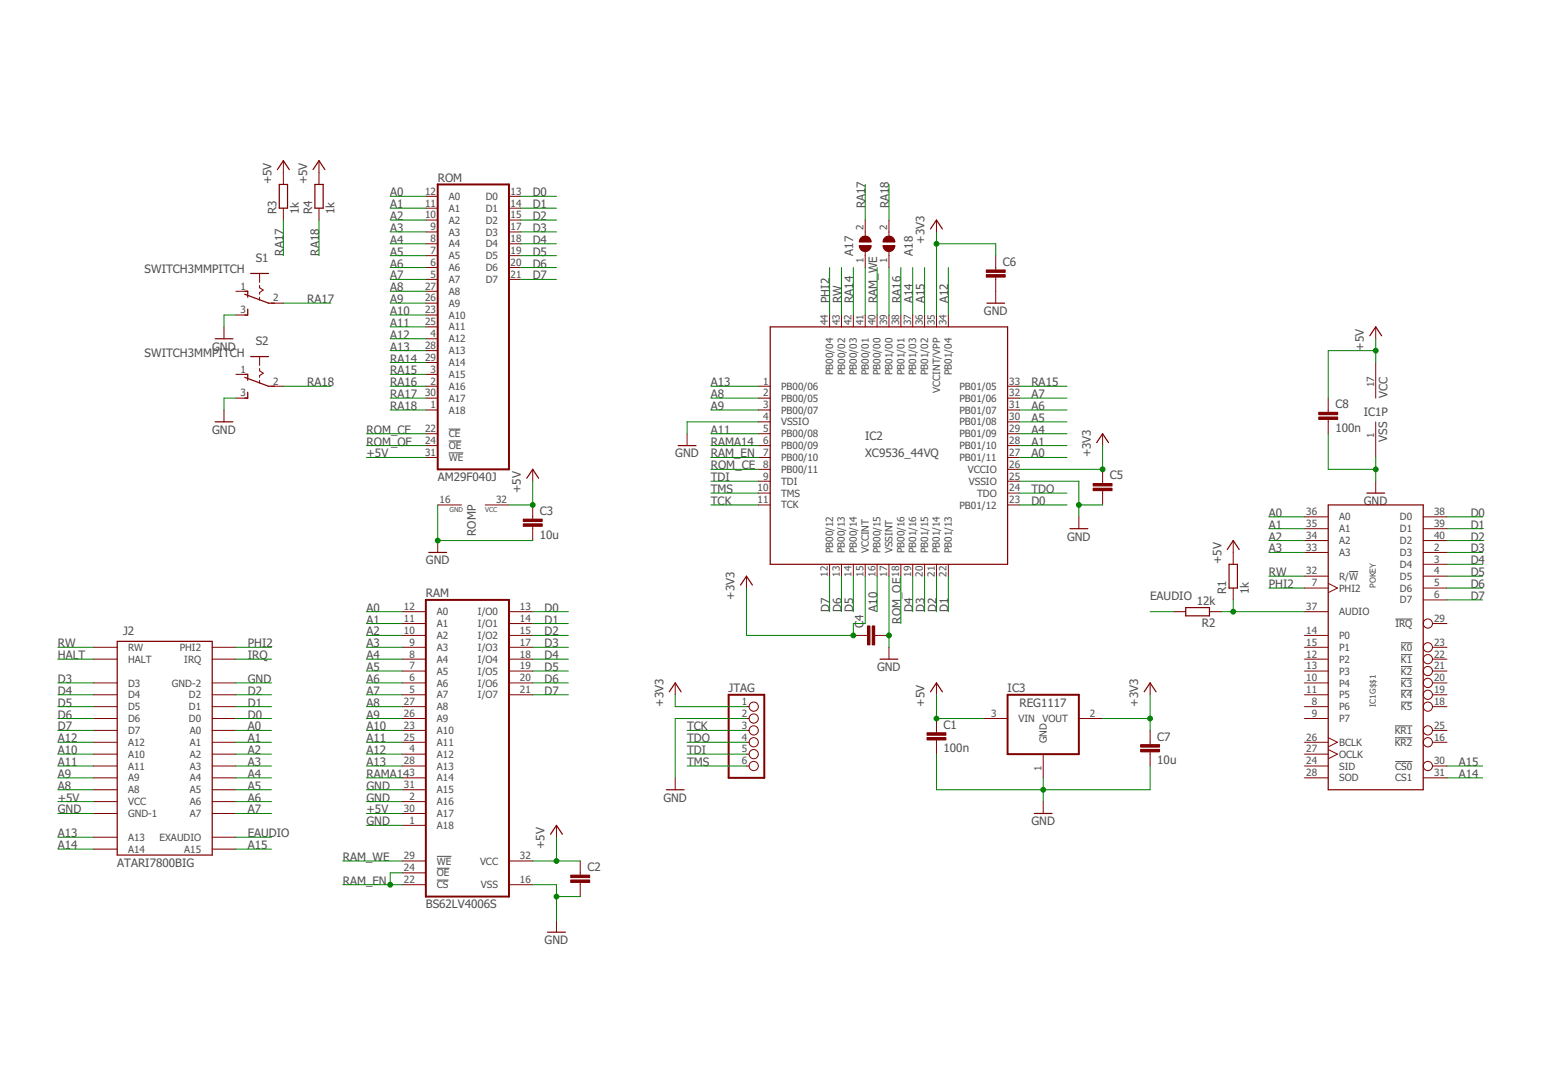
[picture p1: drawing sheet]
<svg xmlns="http://www.w3.org/2000/svg" width="297mm" height="210mm" viewBox="0 0 297 210" stroke-linecap="round" stroke-linejoin="round" font-family="sans-serif">
<g fill="none" stroke="#505050" stroke-width=".19">
<path d="M86.4 87.2h2.8M86.4 82.6h2.2M86.4 84.9h2.4M259.7 110.1h1.8M268.6 119.2h3.3M268.5 139.8h3.4M269.7 123.8h2.2M269.7 126.1h2.2M269.7 128.4h2.2M269.7 130.6h2.2M269.7 132.9h2.2M269.7 135.2h2.2"/>
<path d="M268.5 142.1h3.4M268.6 146.6h3.3M84.1 164.9h2.8M84.1 167.2h2.4M84.1 169.5h2.2"/>
</g>
<g fill="none" stroke="#800000" stroke-width=".23">
<path d="M53.4 32.7l1.1-1.8 1.2 1.8M53.8 35.5h1.6v4.6h-1.6zM60.3 32.7l1.1-1.8 1.1 1.8M60.6 35.5h1.6v4.6h-1.6zM47.1 56.7l4.6 1.7h1.1M47.1 56.1h.6v1.1M47.7 59.5v1.2h-.6M48.3 52.7h3.4M179.1 44.1l1.2-1.7 1.1 1.7M190 58.4h3.4M41.4 65.2h3.4M47.1 72.1h.6v1.1"/>
<path d="M47.1 72.7l4.6 1.7h1.1M47.7 75.5v1.2h-.6M48.3 68.7h3.4M148.3 62.9h45.7v45.8h-45.7zM263.7 64.7l1.1-1.8 1.2 1.8M41.4 81.2h3.4M101.4 92.1l1.2-1.7 1.1 1.7M130.6 85.8h3.4M211.1 85.2l1.2-1.7 1.1 1.7M255.7 97.2h18.3v54.9h-18.3zM263.1 95h3.5M82.5 106.4h3.5"/>
<path d="M142.6 112.7l1.1-1.7 1.1 1.7M206 101.8h3.4M228.3 117h4.5v1.6h-4.5zM236.3 105.8l1.1-1.7 1.1 1.7M236.6 108.7h1.6v4.5h-1.6zM22.6 123.5h18.3v41.2h-18.3zM128.8 133.2l1.2-1.7 1.1 1.7M169.4 126.9h3.4M179.1 133.2l1.2-1.7 1.1 1.7M220.3 133.2l1.1-1.7 1.1 1.7M128.3 152.1h3.4M199.1 156.7h3.4"/>
<path d="M105.4 179.5h3.4M106 160.7l1.1-1.8 1.2 1.8"/>
</g>
<g fill="none" stroke="#800000" stroke-width=".19">
<path d="M54.5 30.9v4.6M61.4 30.9v4.6M82 37.8h2.3M98 37.8h2.3M45.4 56.1h2.3M50 52.7v1.7M50 54.9v.5l.7 .5-.7 .4v.4M50 57.2v.6M52.3 58.4h2.2M54.5 40.1v2.3M61.4 40.1v2.3M82 53.8h2.3"/>
<path d="M82 51.5h2.3M82 49.2h2.3M82 46.9h2.3M82 44.7h2.3M82 42.4h2.3M82 40.1h2.3M82 58.4h2.3M82 56.1h2.3M98 53.8h2.3M98 51.5h2.3M98 49.2h2.3M98 46.9h2.3"/>
<path d="M98 44.7h2.3M98 42.4h2.3M98 40.1h2.3M166.6 42.4v3.1M166.6 48.4v3.1M171.1 42.4v3.1M171.1 48.4v3.1M180.3 42.4v2.3M191.7 49.2v2.8M191.7 53.4v5M43.1 62.9v2.3M43.1 79v2.2"/>
<path d="M45.4 76.7h2.3M45.4 60.7h2.3M45.4 72.1h2.3M50 68.7v1.7M50 71v.4l.7 .5-.7 .4v.4M50 73.2v.6M52.3 74.4h2.2M82 74.4h2.3M82 76.7h2.3M82 79h2.3M82 65.2h2.3M82 60.7h2.3"/>
<path d="M82 62.9h2.3M82 67.5h2.3M82 69.8h2.3M82 72.1h2.3M146 74.4h2.3M146 76.7h2.3M146 79h2.3M159.7 60.7v2.2M162 60.7v2.2M164.3 60.7v2.2M166.6 60.7v2.2M168.8 60.7v2.2"/>
<path d="M171.1 60.7v2.2M173.4 60.7v2.2M175.7 60.7v2.2M178 60.7v2.2M180.3 60.7v2.2M182.6 60.7v2.2M194 74.4h2.3M194 76.7h2.3M194 79h2.3M255.7 76.7v2.7M264.8 62.9v2.3M264.8 69.8v6.9"/>
<path d="M82 83.5h2.3M82 85.8h2.3M82 88.1h2.3M84.3 97.2h4.5M93.4 97.2h4.6M102.6 90.4v2.3M102.6 97.2v2.8M132.3 83.5v2.3M146 81.2h2.3M146 83.5h2.3M146 85.8h2.3M146 88.1h2.3"/>
<path d="M146 90.4h2.3M146 92.7h2.3M146 95h2.3M146 97.2h2.3M194 81.2h2.3M194 83.5h2.3M194 85.8h2.3M194 88.1h2.3M194 90.4h2.3M194 92.7h2.3M194 95h2.3M194 97.2h2.3"/>
<path d="M207.7 99.5v2.3M212.3 83.5v2.3M212.3 90.4v2.7M212.3 94.5v2.7M251.1 99.5h4.6M255.7 80.8v2.7M264.8 81.2v6.9M264.8 92.7v2.3M274 99.5h4.6M77.4 117.8h4.6M84.3 104.1v2.3M98 117.8h4.6"/>
<path d="M102.6 101.3v2.8M143.7 111v2.2M159.7 108.7v2.3M162 108.7v2.3M164.3 108.7v2.3M166.6 108.7v2.3M168.8 108.7v2.3M171.1 108.7v2.3M173.4 108.7v2.3M175.7 108.7v2.3M178 108.7v2.3M180.3 108.7v2.3"/>
<path d="M182.6 108.7v2.3M226 117.8h2.3M232.8 117.8h2.3M237.4 104.1v4.6M237.4 113.2v2.3M251.1 117.8h4.6M251.1 101.8h4.6M251.1 104.1h4.6M251.1 106.4h4.6M251.1 111h4.6M251.1 113.2h4.6M255.7 112.3l1.8 .9-1.8 .9"/>
<path d="M274 101.8h4.6M274 104.1h4.6M274 106.4h4.6M274 108.7h4.6M274 111h4.6M274 113.2h4.6M274 115.5h4.6M18 136.1h4.6M18 138.4h4.6M18 124.7h4.6M18 126.9h4.6M18 131.5h4.6"/>
<path d="M18 133.8h4.6M40.9 136.1h4.5M40.9 138.4h4.5M40.9 124.7h4.5M40.9 126.9h4.5M40.9 131.5h4.5M40.9 133.8h4.5M77.4 136.1h4.6M77.4 138.4h4.6M77.4 122.4h4.6M77.4 120.1h4.6M77.4 124.7h4.6"/>
<path d="M77.4 126.9h4.6M77.4 129.2h4.6M77.4 131.5h4.6M77.4 133.8h4.6M98 122.4h4.6M98 120.1h4.6M98 124.7h4.6M98 126.9h4.6M98 129.2h4.6M98 131.5h4.6M98 133.8h4.6M130 131.5v2.3"/>
<path d="M143.7 136.1h.5M143.7 138.4h.5M164.3 122.4h2.7M168.4 122.4h2.7M171.1 124.7v2.2M180.3 131.5v2.3M180.3 138.4v2.7M189.4 138.4h4.6M207.7 138.4h4.6M221.4 131.5v2.3M251.1 136.1h4.6M251.1 138.4h4.6"/>
<path d="M251.1 122.4h4.6M251.1 124.7h4.6M251.1 126.9h4.6M251.1 129.2h4.6M251.1 131.5h4.6M251.1 133.8h4.6M275.8 136.1h2.8M275.8 120.1h2.8M275.8 124.7h2.8M275.8 126.9h2.8M275.8 129.2h2.8M275.8 131.5h2.8"/>
<path d="M275.8 133.8h2.8M18 140.7h4.6M18 142.9h4.6M18 145.2h4.6M18 147.5h4.6M18 149.8h4.6M18 152.1h4.6M18 154.4h4.6M18 156.7h4.6M40.9 140.7h4.5M40.9 142.9h4.5M40.9 145.2h4.5"/>
<path d="M40.9 147.5h4.5M40.9 149.8h4.5M40.9 152.1h4.5M40.9 154.4h4.5M40.9 156.7h4.5M77.4 140.7h4.6M77.4 142.9h4.6M77.4 145.2h4.6M77.4 147.5h4.6M77.4 149.8h4.6M77.4 152.1h4.6M77.4 154.4h4.6"/>
<path d="M77.4 156.7h4.6M77.4 158.9h4.6M107.1 158.9v2.3M130 149.8v2.3M143.7 140.7h.5M143.7 142.9h.5M143.7 145.2h.5M143.7 147.5h.5M180.3 142.5v2.7M200.8 145.2v4.6M200.8 154.4v2.3M221.4 140.7v2.7"/>
<path d="M221.4 144.8v2.7M251.1 142.9h4.6M251.1 145.2h4.6M251.1 147.5h4.6M251.1 149.8h4.6M255.7 142l1.8 .9-1.8 .9M255.7 144.3l1.8 .9-1.8 .9M274 149.8h4.6M275.8 140.7h2.8M275.8 142.9h2.8M275.8 147.5h2.8M18 161.2h4.6"/>
<path d="M18 163.5h4.6M40.9 161.2h4.5M40.9 163.5h4.5M77.4 165.8h4.6M77.4 168.1h4.6M77.4 170.4h4.6M98 165.8h4.6M98 170.4h4.6M107.1 177.2v2.3M111.7 165.8v2.8M111.7 169.9v2.8"/>
<circle cx="145.1" cy="138.4" r=".89"/>
<circle cx="145.1" cy="136.1" r=".89"/>
<circle cx="274.9" cy="124.7" r=".89"/>
<circle cx="274.9" cy="136.1" r=".89"/>
<circle cx="274.9" cy="129.2" r=".89"/>
<circle cx="274.9" cy="131.5" r=".89"/>
<circle cx="274.9" cy="126.9" r=".89"/>
<circle cx="274.9" cy="133.8" r=".89"/>
<circle cx="274.9" cy="120.1" r=".89"/>
<circle cx="145.1" cy="145.2" r=".89"/>
<circle cx="145.1" cy="147.5" r=".89"/>
<circle cx="145.1" cy="140.7" r=".89"/>
<circle cx="145.1" cy="142.9" r=".89"/>
<circle cx="274.9" cy="147.5" r=".89"/>
<circle cx="274.9" cy="140.7" r=".89"/>
<circle cx="274.9" cy="142.9" r=".89"/>
</g>
<path d="M84.3 35.5h13.7v54.9h-13.7zM82 115.5h16v57.2h-16zM140.3 133.8h6.8v16h-6.8zM194 133.8h13.7v11.4h-13.7z" fill="none" stroke="#800000" stroke-width=".38"/>
<g fill="#800000" stroke="#800000" stroke-width=".19">
<path d="M178.5 142h3.6v.5h-3.6z"/>
<path d="M178.5 141.1h3.6v.5h-3.6z"/>
<path d="M109.9 169.5h3.6v.4h-3.6z"/>
<path d="M109.9 168.5h3.6v.5h-3.6z"/>
<path d="M100.7 100.9h3.7v.4h-3.7z"/>
<path d="M100.7 100h3.7v.4h-3.7z"/>
<path d="M167.9 120.5h.5v3.7h-.5z"/>
<path d="M167 120.5h.5v3.7h-.5z"/>
<path d="M210.4 94h3.7v.5h-3.7z"/>
<path d="M210.4 93.1h3.7v.5h-3.7z"/>
<path d="M189.9 52.9h3.6v.5h-3.6z"/>
<path d="M189.9 52h3.6v.5h-3.6z"/>
<path d="M253.9 80.3h3.6v.5h-3.6z"/>
<path d="M253.9 79.4h3.6v.5h-3.6z"/>
<path d="M219.6 144.3h3.6v.5h-3.6z"/>
<path d="M219.6 143.4h3.6v.5h-3.6z"/>
</g>
<g fill="#800000" stroke="#800000" stroke-width=".19">
<path d="M165.8 45.7a1.15 1.15 0 0 1 1.2-.1 1.15 1.15 0 0 1 .7 1h-2.3l.1-.4z" fill-rule="evenodd"/>
<path d="M165.4 47.3h2.3a1.14 1.14 0 0 1-1.1 1.2 1.14 1.14 0 0 1-1.2-1.2z" fill-rule="evenodd"/>
<path d="M170.4 45.7a1.15 1.15 0 0 1 1.2-.1 1.15 1.15 0 0 1 .7 1h-2.3l.1-.4z" fill-rule="evenodd"/>
<path d="M170 47.3h2.3a1.14 1.14 0 0 1-1.2 1.2 1.14 1.14 0 0 1-1.1-1.2z" fill-rule="evenodd"/>
</g>
<g fill="none" stroke="#008000" stroke-width=".19">
<path d="M75.1 37.8h6.9M100.3 37.8h6.8M166.6 35.5v6.9M171.1 35.5v6.9M54.5 58.4h9.2M54.5 42.4v6.8M61.4 42.4v6.8M75.1 56.1h6.9M75.1 46.9h6.9M75.1 40.1h6.9M75.1 42.4h6.9M75.1 44.7h6.9"/>
<path d="M75.1 49.2h6.9M75.1 51.5h6.9M75.1 53.8h6.9M75.1 58.4h6.9M100.3 46.9h6.8M100.3 40.1h6.8M100.3 42.4h6.8M100.3 44.7h6.8M100.3 49.2h6.8M100.3 51.5h6.8M100.3 53.8h6.8M159.7 51.5v9.2"/>
<path d="M162 51.5v9.2M164.3 51.5v9.2M166.6 51.5v9.2M168.8 51.5v9.2M171.1 51.5v9.2M173.4 51.5v9.2M175.7 51.5v9.2M178 51.5v9.2M180.3 44.7v16M180.3 46.9h11.4v2.3M182.6 51.5v9.2M45.4 76.7h-2.3v2.3"/>
<path d="M45.4 60.7h-2.3v2.2M54.5 74.4h9.2M75.1 76.7h6.9M75.1 67.5h6.9M75.1 60.7h6.9M75.1 74.4h6.9M75.1 79h6.9M75.1 62.9h6.9M75.1 65.2h6.9M75.1 69.8h6.9M75.1 72.1h6.9M136.8 76.7h9.2"/>
<path d="M136.8 74.4h9.2M136.8 79h9.2M196.3 76.7h9.1M196.3 74.4h9.1M196.3 79h9.1M264.8 65.2v4.6M264.8 67.5h-9.1v9.2M70.5 88.1h11.5M70.5 85.8h11.5M70.5 83.5h11.5M84.3 97.2v6.9h18.3M102.6 92.7v4.5h-4.6"/>
<path d="M136.8 97.2h9.2M136.8 88.1h9.2M136.8 92.7h9.2M136.8 90.4h9.2M136.8 95h9.2M136.8 85.8h9.2M136.8 83.5h9.2M146 81.2h-13.7v2.3M196.3 97.2h9.1M196.3 88.1h9.1M196.3 92.7h11.4v6.8M196.3 81.2h9.1"/>
<path d="M196.3 95h9.1M196.3 85.8h9.1M196.3 83.5h9.1M207.7 97.2h4.6M212.3 85.8v4.6h-16M244.3 99.5h6.8M255.7 83.5v6.9h9.1M264.8 88.1v4.6M278.6 99.5h6.8M70.5 117.8h6.9M102.6 117.8h6.8M159.7 111v6.8"/>
<path d="M162 111v6.8M164.3 111v6.8M166.6 111v9.1h-2.3v2.3h-20.6v-9.2M168.8 111v6.8M171.1 111v13.7M173.4 111v9.1M175.7 111v6.8M178 111v6.8M180.3 111v6.8M182.6 111v6.8M221.4 117.8h4.6M235.1 117.8h16"/>
<path d="M237.4 115.5v2.3M244.3 111h6.8M244.3 104.1h6.8M244.3 113.2h6.8M244.3 101.8h6.8M244.3 106.4h6.8M278.6 111h6.8M278.6 104.1h6.8M278.6 113.2h6.8M278.6 101.8h6.8M278.6 106.4h6.8M278.6 108.7h6.8"/>
<path d="M278.6 115.5h6.8M11.1 136.1h6.9M11.1 126.9h6.9M11.1 124.7h6.9M11.1 138.4h6.9M11.1 131.5h6.9M11.1 133.8h6.9M45.4 136.1h6.9M45.4 126.9h6.9M45.4 124.7h6.9M45.4 138.4h6.9M45.4 131.5h6.9"/>
<path d="M45.4 133.8h6.9M70.5 136.1h6.9M70.5 126.9h6.9M70.5 124.7h6.9M70.5 138.4h6.9M70.5 131.5h6.9M70.5 120.1h6.9M70.5 122.4h6.9M70.5 129.2h6.9M70.5 133.8h6.9M102.6 126.9h6.8M102.6 124.7h6.8"/>
<path d="M102.6 131.5h6.8M102.6 120.1h6.8M102.6 122.4h6.8M102.6 129.2h6.8M102.6 133.8h6.8M130 133.8v2.3h13.7M143.7 138.4h-13.7v11.4M180.3 133.8v4.6h9.1M212.3 138.4h9.1M221.4 133.8v6.9M11.1 149.8h6.9M11.1 152.1h6.9"/>
<path d="M11.1 147.5h6.9M11.1 156.7h6.9M11.1 154.4h6.9M11.1 140.7h6.9M11.1 142.9h6.9M11.1 145.2h6.9M45.4 149.8h6.9M45.4 152.1h6.9M45.4 147.5h6.9M45.4 156.7h6.9M45.4 154.4h6.9M45.4 140.7h6.9"/>
<path d="M45.4 142.9h6.9M45.4 145.2h6.9M70.5 149.8h6.9M70.5 152.1h6.9M70.5 147.5h6.9M70.5 156.7h6.9M70.5 154.4h6.9M70.5 158.9h6.9M70.5 140.7h6.9M70.5 142.9h6.9M70.5 145.2h6.9M132.3 147.5h11.4"/>
<path d="M132.3 140.7h11.4M132.3 142.9h11.4M132.3 145.2h11.4M180.3 145.2v6.9h41.1v-4.6M200.8 149.8v4.6M278.6 149.8h6.8M278.6 147.5h6.8M11.1 163.5h6.9M11.1 161.2h6.9M45.4 163.5h6.9M45.4 161.2h6.9M66 165.8h11.4"/>
<path d="M66 170.4h11.4M77.4 168.1h-2.3v2.3M102.6 165.8h9.1M102.6 170.4h4.5v6.8M107.1 161.2v4.6M107.1 172.7h4.6"/>
</g>
<g fill="#008000" stroke="#008000" stroke-width=".19">
<circle cx="107.1" cy="165.8" r=".47"/>
<circle cx="102.6" cy="97.2" r=".47"/>
<circle cx="180.3" cy="138.4" r=".47"/>
<circle cx="264.8" cy="67.5" r=".47"/>
<circle cx="171.1" cy="122.4" r=".47"/>
<circle cx="84.3" cy="104.1" r=".47"/>
<circle cx="107.1" cy="172.7" r=".47"/>
<circle cx="200.8" cy="152.1" r=".47"/>
<circle cx="207.7" cy="97.2" r=".47"/>
<circle cx="264.8" cy="90.4" r=".47"/>
<circle cx="221.4" cy="138.4" r=".47"/>
<circle cx="164.3" cy="122.4" r=".47"/>
<circle cx="212.3" cy="90.4" r=".47"/>
<circle cx="180.3" cy="46.9" r=".47"/>
<circle cx="75.1" cy="170.4" r=".47"/>
<circle cx="237.4" cy="117.8" r=".47"/>
</g>
<g font-size="2.2" fill="#505050">
<text x="52.3" y="35.5" transform="rotate(-90 52.3 35.5)">+5V</text>
<text x="59.1" y="35.5" transform="rotate(-90 59.1 35.5)">+5V</text>
<text x="84.3" y="35">ROM</text>
<text x="53.2" y="41.2" transform="rotate(-90 53.2 41.2)">R3</text>
<text x="57.5" y="41.2" transform="rotate(-90 57.5 41.2)">1k</text>
<text x="60.1" y="41.2" transform="rotate(-90 60.1 41.2)">R4</text>
<text x="64.4" y="41.2" transform="rotate(-90 64.4 41.2)">1k</text>
<text x="75.1" y="37.8">A0</text>
<text x="75.1" y="40.1">A1</text>
<text x="102.6" y="37.8">D0</text>
<text x="102.6" y="40.1">D1</text>
<text x="166.6" y="40.1" transform="rotate(-90 166.6 40.1)">RA17</text>
<text x="171.1" y="40.1" transform="rotate(-90 171.1 40.1)">RA18</text>
<text x="75.1" y="42.4">A2</text>
<text x="75.1" y="44.7">A3</text>
<text x="75.1" y="47">A4</text>
<text x="102.6" y="42.4">D2</text>
<text x="102.6" y="44.7">D3</text>
<text x="102.6" y="47">D4</text>
<text x="178" y="47" transform="rotate(-90 178 47)">+3V3</text>
<text x="27.8" y="52.7">SWITCH3MMPITCH</text>
<text x="49.2" y="50.4">S1</text>
<text x="54.6" y="49.2" transform="rotate(-90 54.6 49.2)">RA17</text>
<text x="61.4" y="49.2" transform="rotate(-90 61.4 49.2)">RA18</text>
<text x="75.1" y="49.2">A5</text>
<text x="75.1" y="51.5">A6</text>
<text x="75.1" y="53.8">A7</text>
<text x="102.6" y="49.2">D5</text>
<text x="102.6" y="51.5">D6</text>
<text x="102.6" y="53.8">D7</text>
<text x="164.3" y="49.2" transform="rotate(-90 164.3 49.2)">A17</text>
<text x="175.7" y="49.2" transform="rotate(-90 175.7 49.2)">A18</text>
<text x="193.1" y="51.2">C6</text>
<text x="59.1" y="58.4">RA17</text>
<text x="75.1" y="56.1">A8</text>
<text x="75.1" y="58.4">A9</text>
<text x="159.7" y="58.4" transform="rotate(-90 159.7 58.4)">PHI2</text>
<text x="162" y="58.4" transform="rotate(-90 162 58.4)">RW</text>
<text x="164.3" y="58.4" transform="rotate(-90 164.3 58.4)">RA14</text>
<text x="168.8" y="58.4" transform="rotate(-90 168.8 58.4)">RAM_WE</text>
<text x="173.4" y="58.4" transform="rotate(-90 173.4 58.4)">RA16</text>
<text x="175.7" y="58.4" transform="rotate(-90 175.7 58.4)">A14</text>
<text x="178" y="58.4" transform="rotate(-90 178 58.4)">A15</text>
<text x="182.6" y="58.4" transform="rotate(-90 182.6 58.4)">A12</text>
<text x="75.1" y="60.7">A10</text>
<text x="75.1" y="63">A11</text>
<text x="75.1" y="65.2">A12</text>
<text x="189.4" y="60.7">GND</text>
<text x="27.8" y="68.7">SWITCH3MMPITCH</text>
<text x="40.8" y="67.5">GND</text>
<text x="49.2" y="66.4">S2</text>
<text x="75.1" y="67.5">A13</text>
<text x="75.1" y="69.8">RA14</text>
<text x="262.6" y="67.5" transform="rotate(-90 262.6 67.5)">+5V</text>
<text x="59.1" y="74.4">RA18</text>
<text x="75.1" y="72.1">RA15</text>
<text x="75.1" y="74.4">RA16</text>
<text x="75.1" y="76.7">RA17</text>
<text x="136.8" y="76.7">A8</text>
<text x="136.8" y="74.4">A13</text>
<text x="198.6" y="76.7">A7</text>
<text x="198.6" y="74.4">RA15</text>
<text x="267.1" y="76.7" transform="rotate(-90 267.1 76.7)">VCC</text>
<text x="40.8" y="83.5">GND</text>
<text x="70.6" y="83.5">ROM_CE</text>
<text x="75.1" y="78.9">RA18</text>
<text x="136.8" y="78.9">A9</text>
<text x="136.8" y="83.5">A11</text>
<text x="198.6" y="83.5">A4</text>
<text x="198.6" y="81.2">A5</text>
<text x="198.6" y="78.9">A6</text>
<text x="257.1" y="83.2">100n</text>
<text x="257.1" y="78.6">C8</text>
<text x="262.6" y="80.1">IC1P</text>
<text x="70.6" y="88.1">+5V</text>
<text x="70.6" y="85.8">ROM_OE</text>
<text x="130" y="88.1">GND</text>
<text x="136.8" y="88.1">RAM_EN</text>
<text x="136.8" y="85.8">RAMA14</text>
<text x="166.6" y="88.1">XC9536_44VQ</text>
<text x="166.6" y="84.7">IC2</text>
<text x="198.6" y="88.1">A0</text>
<text x="198.6" y="85.8">A1</text>
<text x="210" y="88.1" transform="rotate(-90 210 88.1)">+3V3</text>
<text x="267" y="85.1" transform="rotate(-90 267 85.1)">VSS</text>
<text x="84.3" y="92.7">AM29F040J</text>
<text x="100.3" y="94.9" transform="rotate(-90 100.3 94.9)">+5V</text>
<text x="136.8" y="92.7">TDI</text>
<text x="136.8" y="94.9">TMS</text>
<text x="136.8" y="90.4">ROM_CE</text>
<text x="198.6" y="94.9">TDO</text>
<text x="213.6" y="92.3">C5</text>
<text x="103.9" y="99.2">C3</text>
<text x="136.8" y="97.2">TCK</text>
<text x="198.6" y="97.2">D0</text>
<text x="244.3" y="99.5">A0</text>
<text x="244.3" y="101.8">A1</text>
<text x="262.6" y="97.2">GND</text>
<text x="283.1" y="99.5">D0</text>
<text x="283.1" y="101.8">D1</text>
<text x="91.6" y="103.2" transform="rotate(-90 91.6 103.2)">ROMP</text>
<text x="103.9" y="103.7">10u</text>
<text x="205.4" y="104.1">GND</text>
<text x="244.3" y="104.1">A2</text>
<text x="244.3" y="106.4">A3</text>
<text x="283.1" y="104.1">D2</text>
<text x="283.1" y="106.4">D3</text>
<text x="82" y="108.7">GND</text>
<text x="235.1" y="108.7" transform="rotate(-90 235.1 108.7)">+5V</text>
<text x="244.3" y="110.9">RW</text>
<text x="244.3" y="113.2">PHI2</text>
<text x="283.1" y="108.7">D4</text>
<text x="283.1" y="110.9">D5</text>
<text x="283.1" y="113.2">D6</text>
<text x="70.6" y="117.8">A0</text>
<text x="82" y="114.9">RAM</text>
<text x="104.8" y="117.8">D0</text>
<text x="141.4" y="115.5" transform="rotate(-90 141.4 115.5)">+3V3</text>
<text x="159.7" y="117.8" transform="rotate(-90 159.7 117.8)">D7</text>
<text x="162" y="117.8" transform="rotate(-90 162 117.8)">D6</text>
<text x="164.3" y="117.8" transform="rotate(-90 164.3 117.8)">D5</text>
<text x="166.2" y="119.6" transform="rotate(-90 166.2 119.6)">4</text>
<text x="168.8" y="117.8" transform="rotate(-90 168.8 117.8)">A10</text>
<text x="175.7" y="117.8" transform="rotate(-90 175.7 117.8)">D4</text>
<text x="178" y="117.8" transform="rotate(-90 178 117.8)">D3</text>
<text x="180.3" y="117.8" transform="rotate(-90 180.3 117.8)">D2</text>
<text x="182.6" y="117.8" transform="rotate(-90 182.6 117.8)">D1</text>
<text x="221.4" y="115.5">EAUDIO</text>
<text x="230.4" y="116.4">12k</text>
<text x="236.1" y="114.4" transform="rotate(-90 236.1 114.4)">R1</text>
<text x="240.4" y="114.4" transform="rotate(-90 240.4 114.4)">1k</text>
<text x="283.1" y="115.5">D7</text>
<text x="11.1" y="124.7">RW</text>
<text x="23.7" y="122.4">J2</text>
<text x="47.7" y="124.7">PHI2</text>
<text x="70.6" y="120.1">A1</text>
<text x="70.6" y="122.4">A2</text>
<text x="70.6" y="124.7">A3</text>
<text x="104.8" y="120.1">D1</text>
<text x="104.8" y="122.4">D2</text>
<text x="104.8" y="124.7">D3</text>
<text x="166.2" y="121" transform="rotate(-90 166.2 121)">C</text>
<text x="173.4" y="120.1" transform="rotate(-90 173.4 120.1)">ROM_OE</text>
<text x="231.4" y="120.8">R2</text>
<text x="11.1" y="126.9">HALT</text>
<text x="11.1" y="131.5">D3</text>
<text x="47.7" y="131.5">GND</text>
<text x="47.7" y="126.9">IRQ</text>
<text x="70.6" y="126.9">A4</text>
<text x="70.6" y="129.2">A5</text>
<text x="70.6" y="131.5">A6</text>
<text x="104.8" y="126.9">D4</text>
<text x="104.8" y="129.2">D5</text>
<text x="104.8" y="131.5">D6</text>
<text x="168.8" y="129.2">GND</text>
<text x="11.1" y="133.8">D4</text>
<text x="11.1" y="136.1">D5</text>
<text x="47.7" y="136.1">D1</text>
<text x="47.7" y="133.8">D2</text>
<text x="70.6" y="136.1">A8</text>
<text x="70.6" y="133.8">A7</text>
<text x="104.8" y="133.8">D7</text>
<text x="127.7" y="136.1" transform="rotate(-90 127.7 136.1)">+3V3</text>
<text x="140.3" y="133.2">JTAG</text>
<text x="178" y="136.1" transform="rotate(-90 178 136.1)">+5V</text>
<text x="194" y="133.2">IC3</text>
<text x="196.3" y="136.1">REG1117</text>
<text x="219.1" y="136.1" transform="rotate(-90 219.1 136.1)">+3V3</text>
<text x="11.1" y="142.9">A12</text>
<text x="11.1" y="138.4">D6</text>
<text x="11.1" y="140.7">D7</text>
<text x="47.7" y="140.7">A0</text>
<text x="47.7" y="142.9">A1</text>
<text x="47.7" y="138.4">D0</text>
<text x="70.6" y="138.4">A9</text>
<text x="70.6" y="140.7">A10</text>
<text x="70.6" y="142.9">A11</text>
<text x="132.3" y="140.7">TCK</text>
<text x="132.3" y="142.9">TDO</text>
<text x="181.6" y="140.3">C1</text>
<text x="222.8" y="142.6">C7</text>
<text x="11.1" y="149.8">A9</text>
<text x="11.1" y="145.2">A10</text>
<text x="11.1" y="147.5">A11</text>
<text x="47.7" y="145.2">A2</text>
<text x="47.7" y="147.5">A3</text>
<text x="47.7" y="149.8">A4</text>
<text x="70.6" y="147.5">A13</text>
<text x="70.6" y="145.2">A12</text>
<text x="70.6" y="149.8">RAMA14</text>
<text x="132.3" y="145.2">TDI</text>
<text x="132.3" y="147.5">TMS</text>
<text x="181.6" y="144.9">100n</text>
<text x="222.8" y="147.2">10u</text>
<text x="280.8" y="149.8">A14</text>
<text x="280.8" y="147.5">A15</text>
<text x="11.1" y="152.1">A8</text>
<text x="11.1" y="154.4">+5V</text>
<text x="47.7" y="152.1">A5</text>
<text x="47.7" y="154.4">A6</text>
<text x="70.6" y="152.1">GND</text>
<text x="70.6" y="154.4">GND</text>
<text x="127.7" y="154.4">GND</text>
<text x="11.1" y="156.7">GND</text>
<text x="11.1" y="161.2">A13</text>
<text x="47.7" y="161.2">EAUDIO</text>
<text x="47.7" y="156.7">A7</text>
<text x="70.6" y="156.7">+5V</text>
<text x="70.6" y="158.9">GND</text>
<text x="198.6" y="158.9">GND</text>
<text x="11.1" y="163.5">A14</text>
<text x="22.6" y="166.9">ATARI7800BIG</text>
<text x="47.7" y="163.5">A15</text>
<text x="66" y="165.8">RAM_WE</text>
<text x="104.8" y="163.5" transform="rotate(-90 104.8 163.5)">+5V</text>
<text x="113.1" y="167.7">C2</text>
<text x="66" y="170.4">RAM_EN</text>
<text x="82" y="174.9">BS62LV4006S</text>
<text x="104.8" y="181.8">GND</text>
</g>
<g font-size="1.9" fill="#505050">
<text x="81.8" y="39.8">11</text>
<text x="81.8" y="37.5">12</text>
<text x="86.4" y="40.8">A1</text>
<text x="86.4" y="38.5">A0</text>
<text x="93.5" y="38.5">D0</text>
<text x="93.5" y="40.8">D1</text>
<text x="98.3" y="37.5">13</text>
<text x="98.3" y="39.8">14</text>
<text x="81.8" y="42.1">10</text>
<text x="82.9" y="46.6">8</text>
<text x="82.9" y="44.3">9</text>
<text x="86.4" y="47.6">A4</text>
<text x="86.4" y="45.4">A3</text>
<text x="86.4" y="43.1">A2</text>
<text x="93.5" y="43.1">D2</text>
<text x="93.5" y="45.4">D3</text>
<text x="93.5" y="47.6">D4</text>
<text x="98.3" y="42.1">15</text>
<text x="98.3" y="44.3">17</text>
<text x="98.3" y="46.6">18</text>
<text x="166.2" y="44.3" transform="rotate(-90 166.2 44.3)">2</text>
<text x="170.8" y="44.3" transform="rotate(-90 170.8 44.3)">2</text>
<text x="82.9" y="53.5">5</text>
<text x="82.9" y="51.2">6</text>
<text x="82.9" y="48.9">7</text>
<text x="86.4" y="52.2">A6</text>
<text x="86.4" y="49.9">A5</text>
<text x="93.5" y="49.9">D5</text>
<text x="93.5" y="52.2">D6</text>
<text x="98.3" y="48.9">19</text>
<text x="98.3" y="51.2">20</text>
<text x="98.3" y="53.5">21</text>
<text x="166.2" y="50.6" transform="rotate(-90 166.2 50.6)">1</text>
<text x="170.8" y="50.6" transform="rotate(-90 170.8 50.6)">1</text>
<text x="46.3" y="55.8">1</text>
<text x="52.6" y="58.1">2</text>
<text x="81.8" y="58.1">26</text>
<text x="81.8" y="55.8">27</text>
<text x="86.4" y="54.5">A7</text>
<text x="86.4" y="59.1">A9</text>
<text x="86.4" y="56.8">A8</text>
<text x="93.5" y="54.5">D7</text>
<text x="46.3" y="60.3">3</text>
<text x="81.8" y="60.3">23</text>
<text x="81.8" y="62.6">25</text>
<text x="82.9" y="64.9">4</text>
<text x="86.4" y="65.9">A12</text>
<text x="86.4" y="61.4">A10</text>
<text x="86.4" y="63.6">A11</text>
<text x="159.4" y="62.6" transform="rotate(-90 159.4 62.6)">44</text>
<text x="161.7" y="62.6" transform="rotate(-90 161.7 62.6)">43</text>
<text x="163.9" y="62.6" transform="rotate(-90 163.9 62.6)">42</text>
<text x="166.2" y="62.6" transform="rotate(-90 166.2 62.6)">41</text>
<text x="168.5" y="62.6" transform="rotate(-90 168.5 62.6)">40</text>
<text x="170.8" y="62.6" transform="rotate(-90 170.8 62.6)">39</text>
<text x="173.1" y="62.6" transform="rotate(-90 173.1 62.6)">38</text>
<text x="175.4" y="62.6" transform="rotate(-90 175.4 62.6)">37</text>
<text x="177.7" y="62.6" transform="rotate(-90 177.7 62.6)">36</text>
<text x="179.9" y="62.6" transform="rotate(-90 179.9 62.6)">35</text>
<text x="182.2" y="62.6" transform="rotate(-90 182.2 62.6)">34</text>
<text x="46.3" y="71.8">1</text>
<text x="81.8" y="67.2">28</text>
<text x="81.8" y="69.5">29</text>
<text x="82.9" y="71.8">3</text>
<text x="86.4" y="68.2">A13</text>
<text x="86.4" y="70.5">A14</text>
<text x="46.3" y="76.3">3</text>
<text x="52.6" y="74.1">2</text>
<text x="81.8" y="76.3">30</text>
<text x="82.9" y="74.1">2</text>
<text x="86.4" y="72.8">A15</text>
<text x="86.4" y="75.1">A16</text>
<text x="86.4" y="77.3">A17</text>
<text x="146.9" y="74.1">1</text>
<text x="146.9" y="76.3">2</text>
<text x="150.4" y="75.1">PB00/06</text>
<text x="150.4" y="77.3">PB00/05</text>
<text x="160.4" y="72.2" transform="rotate(-90 160.4 72.2)">PB00/04</text>
<text x="162.7" y="72.2" transform="rotate(-90 162.7 72.2)">PB00/02</text>
<text x="165" y="72.2" transform="rotate(-90 165 72.2)">PB00/03</text>
<text x="167.2" y="72.2" transform="rotate(-90 167.2 72.2)">PB00/01</text>
<text x="169.5" y="72.2" transform="rotate(-90 169.5 72.2)">PB00/00</text>
<text x="171.8" y="72.2" transform="rotate(-90 171.8 72.2)">PB01/00</text>
<text x="174.1" y="72.2" transform="rotate(-90 174.1 72.2)">PB01/01</text>
<text x="176.4" y="72.2" transform="rotate(-90 176.4 72.2)">PB01/03</text>
<text x="178.7" y="72.2" transform="rotate(-90 178.7 72.2)">PB01/02</text>
<text x="181" y="75.7" transform="rotate(-90 181 75.7)">VCCINT/VPP</text>
<text x="183.2" y="72.2" transform="rotate(-90 183.2 72.2)">PB01/04</text>
<text x="184.7" y="77.4">PB01/06</text>
<text x="184.7" y="75.1">PB01/05</text>
<text x="194.3" y="76.3">32</text>
<text x="194.3" y="74.1">33</text>
<text x="264.5" y="74.6" transform="rotate(-90 264.5 74.6)">17</text>
<text x="81.8" y="83.2">22</text>
<text x="82.9" y="78.6">1</text>
<text x="86.4" y="79.6">A18</text>
<text x="146.9" y="78.6">3</text>
<text x="146.9" y="80.9">4</text>
<text x="146.9" y="83.2">5</text>
<text x="150.4" y="79.6">PB00/07</text>
<text x="150.4" y="81.9">VSSIO</text>
<text x="184.7" y="81.9">PB01/08</text>
<text x="184.7" y="79.6">PB01/07</text>
<text x="194.3" y="83.2">29</text>
<text x="194.3" y="80.9">30</text>
<text x="194.3" y="78.6">31</text>
<text x="81.8" y="87.8">31</text>
<text x="81.8" y="85.5">24</text>
<text x="86.4" y="88.8">WE</text>
<text x="86.4" y="84.2">CE</text>
<text x="86.4" y="86.5">OE</text>
<text x="146.9" y="85.5">6</text>
<text x="146.9" y="87.8">7</text>
<text x="150.4" y="84.2">PB00/08</text>
<text x="150.4" y="86.5">PB00/09</text>
<text x="150.4" y="88.8">PB00/10</text>
<text x="184.7" y="88.8">PB01/11</text>
<text x="184.7" y="86.5">PB01/10</text>
<text x="184.7" y="84.2">PB01/09</text>
<text x="194.3" y="87.8">27</text>
<text x="194.3" y="85.5">28</text>
<text x="264.5" y="84.4" transform="rotate(-90 264.5 84.4)">1</text>
<text x="145.8" y="94.6">10</text>
<text x="146.9" y="90.1">8</text>
<text x="146.9" y="92.3">9</text>
<text x="150.4" y="91.1">PB00/11</text>
<text x="150.4" y="93.3">TDI</text>
<text x="150.4" y="95.6">TMS</text>
<text x="186.3" y="91.1">VCCIO</text>
<text x="186.5" y="93.4">VSSIO</text>
<text x="188.1" y="95.6">TDO</text>
<text x="194.3" y="94.6">24</text>
<text x="194.3" y="92.3">25</text>
<text x="194.3" y="90.1">26</text>
<text x="84.6" y="96.9">16</text>
<text x="95.5" y="96.9">32</text>
<text x="145.8" y="96.9">11</text>
<text x="150.4" y="97.9">TCK</text>
<text x="184.7" y="97.9">PB01/12</text>
<text x="194.3" y="96.9">23</text>
<text x="251.5" y="99.2">36</text>
<text x="251.5" y="101.5">35</text>
<text x="257.8" y="100.2">A0</text>
<text x="269.5" y="100.2">D0</text>
<text x="276.1" y="99.2">38</text>
<text x="276.1" y="101.5">39</text>
<text x="160.4" y="106.6" transform="rotate(-90 160.4 106.6)">PB00/12</text>
<text x="162.7" y="106.6" transform="rotate(-90 162.7 106.6)">PB00/13</text>
<text x="165" y="106.6" transform="rotate(-90 165 106.6)">PB00/14</text>
<text x="167.2" y="106.6" transform="rotate(-90 167.2 106.6)">VCCINT</text>
<text x="169.5" y="106.6" transform="rotate(-90 169.5 106.6)">PB00/15</text>
<text x="171.8" y="106.6" transform="rotate(-90 171.8 106.6)">VSSINT</text>
<text x="174.1" y="106.6" transform="rotate(-90 174.1 106.6)">PB00/16</text>
<text x="176.4" y="106.6" transform="rotate(-90 176.4 106.6)">PB01/16</text>
<text x="178.7" y="106.6" transform="rotate(-90 178.7 106.6)">PB01/15</text>
<text x="181" y="106.6" transform="rotate(-90 181 106.6)">PB01/14</text>
<text x="183.2" y="106.6" transform="rotate(-90 183.2 106.6)">PB01/13</text>
<text x="251.5" y="103.8">34</text>
<text x="251.5" y="106.1">33</text>
<text x="257.8" y="102.5">A1</text>
<text x="257.8" y="104.8">A2</text>
<text x="257.8" y="107.1">A3</text>
<text x="269.5" y="102.5">D1</text>
<text x="269.5" y="104.8">D2</text>
<text x="269.5" y="107.1">D3</text>
<text x="276.1" y="103.8">40</text>
<text x="276.1" y="106.1">2</text>
<text x="159.4" y="111.1" transform="rotate(-90 159.4 111.1)">12</text>
<text x="161.7" y="111.1" transform="rotate(-90 161.7 111.1)">13</text>
<text x="163.9" y="111.1" transform="rotate(-90 163.9 111.1)">14</text>
<text x="166.2" y="111.1" transform="rotate(-90 166.2 111.1)">15</text>
<text x="168.5" y="111.1" transform="rotate(-90 168.5 111.1)">16</text>
<text x="170.8" y="111.1" transform="rotate(-90 170.8 111.1)">17</text>
<text x="173.1" y="111.1" transform="rotate(-90 173.1 111.1)">18</text>
<text x="175.4" y="111.1" transform="rotate(-90 175.4 111.1)">19</text>
<text x="177.7" y="111.1" transform="rotate(-90 177.7 111.1)">20</text>
<text x="179.9" y="111.1" transform="rotate(-90 179.9 111.1)">21</text>
<text x="182.2" y="111.1" transform="rotate(-90 182.2 111.1)">22</text>
<text x="251.5" y="110.6">32</text>
<text x="252.5" y="112.9">7</text>
<text x="257.8" y="111.6">R/W</text>
<text x="257.8" y="113.9">PHI2</text>
<text x="269.5" y="109.4">D4</text>
<text x="269.5" y="111.6">D5</text>
<text x="269.5" y="113.9">D6</text>
<text x="276.1" y="108.3">3</text>
<text x="276.1" y="110.6">4</text>
<text x="276.1" y="112.9">5</text>
<text x="77.8" y="117.5">12</text>
<text x="77.8" y="119.8">11</text>
<text x="84.1" y="118.5">A0</text>
<text x="92" y="118.5">I/O0</text>
<text x="100.1" y="117.5">13</text>
<text x="100.1" y="119.8">14</text>
<text x="251.5" y="117.5">37</text>
<text x="257.8" y="118.5">AUDIO</text>
<text x="269.5" y="116.2">D7</text>
<text x="276.1" y="115.2">6</text>
<text x="276.1" y="119.8">29</text>
<text x="24.7" y="125.3">RW</text>
<text x="34.6" y="125.3">PHI2</text>
<text x="77.8" y="122.1">10</text>
<text x="78.8" y="124.3">9</text>
<text x="84.1" y="120.8">A1</text>
<text x="84.1" y="123.1">A2</text>
<text x="84.1" y="125.3">A3</text>
<text x="92" y="120.8">I/O1</text>
<text x="92" y="123.1">I/O2</text>
<text x="92" y="125.3">I/O3</text>
<text x="100.1" y="122.1">15</text>
<text x="100.1" y="124.3">17</text>
<text x="251.5" y="122.1">14</text>
<text x="251.5" y="124.3">15</text>
<text x="257.8" y="123.1">P0</text>
<text x="257.8" y="125.3">P1</text>
<text x="268.6" y="120.8">IRQ</text>
<text x="269.7" y="125.3">K0</text>
<text x="276.1" y="124.3">23</text>
<text x="24.7" y="127.6">HALT</text>
<text x="35.5" y="127.6">IRQ</text>
<text x="78.8" y="126.6">8</text>
<text x="78.8" y="128.9">7</text>
<text x="78.8" y="131.2">6</text>
<text x="84.1" y="127.6">A4</text>
<text x="84.1" y="129.9">A5</text>
<text x="92" y="127.6">I/O4</text>
<text x="92" y="129.9">I/O5</text>
<text x="100.1" y="126.6">18</text>
<text x="100.1" y="128.9">19</text>
<text x="100.1" y="131.2">20</text>
<text x="251.5" y="126.6">12</text>
<text x="251.5" y="128.9">13</text>
<text x="251.5" y="131.2">10</text>
<text x="257.8" y="127.6">P2</text>
<text x="257.8" y="129.9">P3</text>
<text x="269.7" y="127.6">K1</text>
<text x="269.7" y="129.9">K2</text>
<text x="276.1" y="126.6">22</text>
<text x="276.1" y="128.9">21</text>
<text x="276.1" y="131.2">20</text>
<text x="24.7" y="132.2">D3</text>
<text x="24.7" y="134.5">D4</text>
<text x="24.7" y="136.8">D5</text>
<text x="33.1" y="132.2">GND-2</text>
<text x="36.4" y="136.8">D1</text>
<text x="36.4" y="134.5">D2</text>
<text x="77.8" y="135.8">27</text>
<text x="78.8" y="133.5">5</text>
<text x="84.1" y="132.2">A6</text>
<text x="84.1" y="134.5">A7</text>
<text x="84.1" y="136.8">A8</text>
<text x="92" y="132.2">I/O6</text>
<text x="92" y="134.5">I/O7</text>
<text x="100.1" y="133.5">21</text>
<text x="142.8" y="135.8">1</text>
<text x="251.5" y="133.5">11</text>
<text x="252.5" y="135.8">8</text>
<text x="257.8" y="132.2">P4</text>
<text x="257.8" y="134.5">P5</text>
<text x="257.8" y="136.8">P6</text>
<text x="269.7" y="132.2">K3</text>
<text x="269.7" y="134.5">K4</text>
<text x="269.7" y="136.8">K5</text>
<text x="276.1" y="133.5">19</text>
<text x="276.1" y="135.8">18</text>
<text x="24.7" y="143.6">A12</text>
<text x="24.7" y="139.1">D6</text>
<text x="24.7" y="141.3">D7</text>
<text x="36.4" y="139.1">D0</text>
<text x="36.5" y="141.3">A0</text>
<text x="36.5" y="143.6">A1</text>
<text x="77.8" y="138.1">26</text>
<text x="77.8" y="140.3">23</text>
<text x="77.8" y="142.6">25</text>
<text x="84.1" y="139.1">A9</text>
<text x="84.1" y="141.3">A10</text>
<text x="84.1" y="143.6">A11</text>
<text x="142.8" y="138.1">2</text>
<text x="142.8" y="140.3">3</text>
<text x="142.8" y="142.6">4</text>
<text x="190.8" y="138.1">3</text>
<text x="196.1" y="139.1">VIN</text>
<text x="200.7" y="139.1">VOUT</text>
<text x="201.5" y="143.1" transform="rotate(-90 201.5 143.1)">GND</text>
<text x="209.8" y="138.1">2</text>
<text x="251.5" y="142.6">26</text>
<text x="252.5" y="138.1">9</text>
<text x="257.8" y="139.1">P7</text>
<text x="257.8" y="143.6">BCLK</text>
<text x="268.5" y="141.3">KR1</text>
<text x="268.5" y="143.6">KR2</text>
<text x="276.1" y="140.3">25</text>
<text x="276.1" y="142.6">16</text>
<text x="24.7" y="145.9">A10</text>
<text x="24.7" y="148.2">A11</text>
<text x="36.5" y="145.9">A2</text>
<text x="36.5" y="148.2">A3</text>
<text x="77.8" y="147.2">28</text>
<text x="78.8" y="144.9">4</text>
<text x="78.8" y="149.5">3</text>
<text x="84.1" y="145.9">A12</text>
<text x="84.1" y="148.2">A13</text>
<text x="142.8" y="144.9">5</text>
<text x="142.8" y="147.2">6</text>
<text x="200.5" y="148.4" transform="rotate(-90 200.5 148.4)">1</text>
<text x="251.5" y="144.9">27</text>
<text x="251.5" y="147.2">24</text>
<text x="251.5" y="149.5">28</text>
<text x="257.8" y="145.9">OCLK</text>
<text x="257.8" y="148.2">SID</text>
<text x="268.6" y="148.2">CS0</text>
<text x="276.1" y="147.2">30</text>
<text x="276.1" y="149.5">31</text>
<text x="24.7" y="152.8">A8</text>
<text x="24.7" y="150.5">A9</text>
<text x="24.7" y="155.1">VCC</text>
<text x="36.5" y="150.5">A4</text>
<text x="36.5" y="152.8">A5</text>
<text x="36.5" y="155.1">A6</text>
<text x="77.8" y="151.8">31</text>
<text x="78.8" y="154.1">2</text>
<text x="84.1" y="150.5">A14</text>
<text x="84.1" y="152.8">A15</text>
<text x="84.1" y="155.1">A16</text>
<text x="257.8" y="150.5">SOD</text>
<text x="268.6" y="150.5">CS1</text>
<text x="24.7" y="157.3">GND-1</text>
<text x="24.7" y="161.9">A13</text>
<text x="30.7" y="161.9">EXAUDIO</text>
<text x="36.5" y="157.3">A7</text>
<text x="77.8" y="156.3">30</text>
<text x="78.8" y="158.6">1</text>
<text x="84.1" y="157.3">A17</text>
<text x="84.1" y="159.6">A18</text>
<text x="24.7" y="164.2">A14</text>
<text x="35.5" y="164.2">A15</text>
<text x="77.8" y="165.5">29</text>
<text x="77.8" y="167.8">24</text>
<text x="84.1" y="166.5">WE</text>
<text x="92.4" y="166.5">VCC</text>
<text x="100.1" y="165.5">32</text>
<text x="77.8" y="170">22</text>
<text x="84.1" y="168.8">OE</text>
<text x="84.1" y="171.1">CS</text>
<text x="92.6" y="171.1">VSS</text>
<text x="100.1" y="170">16</text>
</g>
<g font-size="1.6" fill="#505050">
<text x="264.8" y="113.2" transform="rotate(-90 264.8 113.2)">POKEY</text>
<text x="264.8" y="136.1" transform="rotate(-90 264.8 136.1)">IC1G$$1</text>
</g>
<g font-size="1.3" fill="#505050">
<text x="86.6" y="98.6">GND</text>
<text x="93.4" y="98.6">VCC</text>
</g>
</svg>
